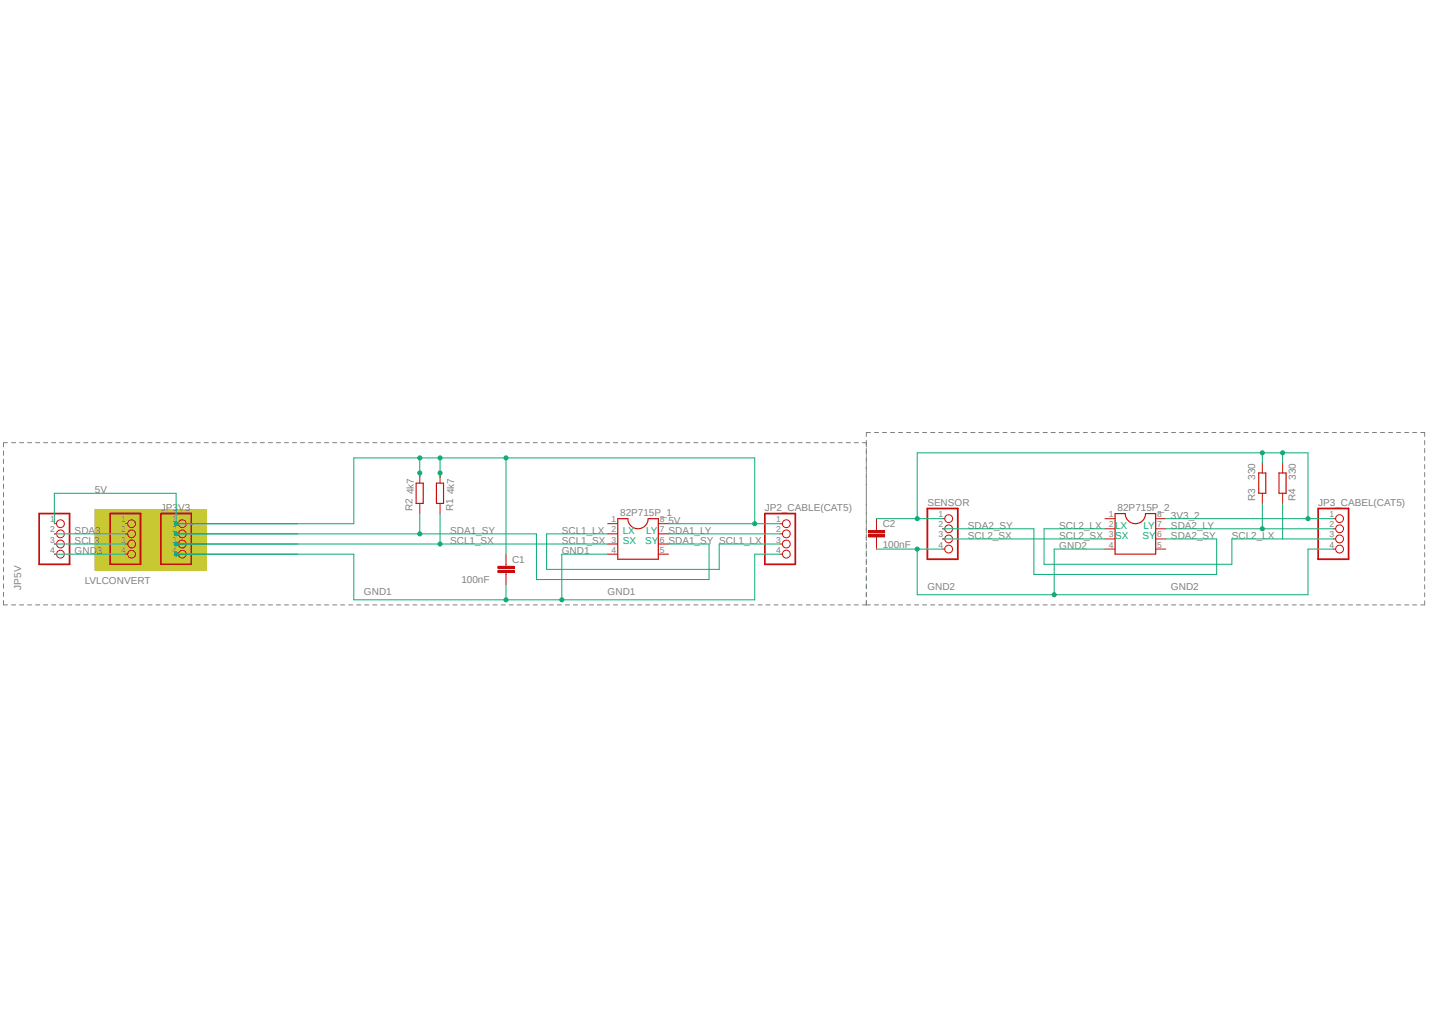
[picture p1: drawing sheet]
<svg xmlns="http://www.w3.org/2000/svg" width="420mm" height="297mm" viewBox="0 0 420 297" stroke-linecap="round" stroke-linejoin="round" font-family="sans-serif">
<path d="M1 120.4l418.1 56.3M419.1 120.4l-418.1 56.3" fill="none" stroke="#fff" stroke-width=".29"/>
<path d="M27.7 148.8h32.6v17.8h-32.6z" fill-rule="evenodd" fill="#c8c832"/>
<path d="M27.7 148.8h32.6v17.8h-32.6z" fill="none" stroke="#c8c832" stroke-width=".29"/>
<g fill="none" stroke="#808080" stroke-width=".29">
<path d="M1 131.7v1.3M1 134.1v1.3M1 136.6v1.2M1 139v1.3M2.2 129.3h-1.2v1.2M3.4 129.3h1.2M5.7 129.3h1.2M8.1 129.3h1.1M10.4 129.3h1.2M12.7 129.3h1.2M15.1 129.3h1.2M17.4 129.3h1.2"/>
<path d="M19.8 129.3h1.2M22.1 129.3h1.2M24.5 129.3h1.2M26.8 129.3h1.2M29.2 129.3h1.2M31.5 129.3h1.2M33.9 129.3h1.2M36.2 129.3h1.2M38.5 129.3h1.2M40.9 129.3h1.2M43.2 129.3h1.2M45.6 129.3h1.1"/>
<path d="M47.9 129.3h1.2M50.2 129.3h1.2M52.6 129.3h1.2M54.9 129.3h1.2M57.3 129.3h1.2M59.6 129.3h1.2M62 129.3h1.2M64.3 129.3h1.2M66.7 129.3h1.2M69 129.3h1.2M71.4 129.3h1.2M73.7 129.3h1.2"/>
<path d="M76 129.3h1.2M78.4 129.3h1.2M80.7 129.3h1.2M83.1 129.3h1.1M85.4 129.3h1.2M87.8 129.3h1.1M90.1 129.3h1.2M92.5 129.3h1.1M94.8 129.3h1.2M97.2 129.3h1.1M99.5 129.3h1.2M101.9 129.3h1.1"/>
<path d="M104.2 129.3h1.2M106.5 129.3h1.2M108.9 129.3h1.2M111.2 129.3h1.2M113.5 129.3h1.2M115.9 129.3h1.2M118.2 129.3h1.2M120.6 129.3h1.2M122.9 129.3h1.2M125.3 129.3h1.1M127.6 129.3h1.2M130 129.3h1.1"/>
<path d="M132.3 129.3h1.2M134.7 129.3h1.1M137 129.3h1.2M139.4 129.3h1.1M141.7 129.3h1.2M144 129.3h1.2M146.4 129.3h1.2M148.7 129.3h1.2M151 129.3h1.2M153.4 129.3h1.2M155.7 129.3h1.2M158.1 129.3h1.2"/>
<path d="M160.4 129.3h1.2M162.8 129.3h1.2M165.1 129.3h1.2M167.5 129.3h1.2M169.8 129.3h1.2M172.2 129.3h1.2M174.5 129.3h1.2M176.9 129.3h1.1M179.2 129.3h1.2M181.5 129.3h1.2M183.9 129.3h1.2M186.2 129.3h1.2"/>
<path d="M188.6 129.3h1.1M190.9 129.3h1.2M193.3 129.3h1.1M195.6 129.3h1.2M198 129.3h1.1M200.3 129.3h1.2M202.6 129.3h1.2M205 129.3h1.2M207.3 129.3h1.2M209.7 129.3h1.2M212 129.3h1.2M214.4 129.3h1.1"/>
<path d="M216.7 129.3h1.2M219 129.3h1.2M221.4 129.3h1.2M223.7 129.3h1.2M226.1 129.3h1.1M228.4 129.3h1.2M230.8 129.3h1.1M233.1 129.3h1.2M235.5 129.3h1.1M237.8 129.3h1.2M240.2 129.3h1.1M242.5 129.3h1.2"/>
<path d="M244.9 129.3h1.1M247.2 129.3h1.2M249.5 129.3h1.2M251.9 129.3h1.1M253 128.7v1.8M253 131v2M253 133.3v2.1M253 135.7v2.1M253 138v2.3M254.2 126.3h-1.2v1.2M255.4 126.3h1.2M257.7 126.3h1.2"/>
<path d="M260.1 126.3h1.2M262.4 126.3h1.2M264.8 126.3h1.1M267.1 126.3h1.2M269.5 126.3h1.1M271.8 126.3h1.2M274.2 126.3h1.1M276.5 126.3h1.2M278.8 126.3h1.2M281.2 126.3h1.2M283.5 126.3h1.2M285.9 126.3h1.2"/>
<path d="M288.2 126.3h1.2M290.6 126.3h1.2M292.9 126.3h1.2M295.3 126.3h1.2M297.6 126.3h1.2M300 126.3h1.2M302.3 126.3h1.2M304.7 126.3h1.2M307 126.3h1.2M309.4 126.3h1.1M311.7 126.3h1.2M314 126.3h1.2"/>
<path d="M316.4 126.3h1.2M318.7 126.3h1.2M321.1 126.3h1.2M323.4 126.3h1.2M325.8 126.3h1.1M328.1 126.3h1.2M330.5 126.3h1.1M332.8 126.3h1.2M335.2 126.3h1.1M337.5 126.3h1.2M339.9 126.3h1.1M342.2 126.3h1.2"/>
<path d="M344.6 126.3h1.1M346.9 126.3h1.2M349.2 126.3h1.2M351.6 126.3h1.2M353.9 126.3h1.2M356.3 126.3h1.2M358.6 126.3h1.2M361 126.3h1.2M363.3 126.3h1.2M365.7 126.3h1.2M368 126.3h1.2M370.4 126.3h1.1"/>
<path d="M372.7 126.3h1.2M375 126.3h1.2M377.4 126.3h1.2M379.7 126.3h1.2M382.1 126.3h1.1M384.4 126.3h1.2M386.8 126.3h1.1M389.1 126.3h1.2M391.5 126.3h1.1M393.8 126.3h1.2M396.2 126.3h1.1M398.5 126.3h1.2"/>
<path d="M400.9 126.3h1.1M403.2 126.3h1.2M405.6 126.3h1.1M407.9 126.3h1.2M410.3 126.3h1.1M412.6 126.3h1.2M415 126.3h1.1v1.2M416.1 128.7v1.1M416.1 131v1.2M416.1 133.3v1.2M416.1 135.7v1.2M416.1 138v1.2"/>
<path d="M1 141.4v1.3M1 143.8v1.3M1 146.3v1.2M1 148.7v1.2M1 151.1v1.3M1 153.5v1.3M1 156v1.2M1 158.4v1.2M253 140.3v8.2M253 148.7v2.2M253 151.1v2.1M253 153.5v2.1"/>
<path d="M253 156v1.9M253 158.4v1.9M416.1 140.3v1.2M416.1 142.7v1.2M416.1 145v1.2M416.1 147.4v1.1M416.1 149.7v1.2M416.1 152.1v1.1M416.1 154.4v1.2M416.1 156.8v1.1M416.1 159.1v1.2M1 160.8v1.3"/>
<path d="M1 163.2v1.3M1 165.7v1.2M1 168.1v1.3M1 170.5v1.3M1 173v1.2M1 175.4v1.3h1.2M3.4 176.7h1.2M5.7 176.7h1.2M8.1 176.7h1.1M10.4 176.7h1.2M12.7 176.7h1.2M15.1 176.7h1.2"/>
<path d="M17.4 176.7h1.2M19.8 176.7h1.2M22.1 176.7h1.2M24.5 176.7h1.2M26.8 176.7h1.2M29.2 176.7h1.2M31.5 176.7h1.2M33.9 176.7h1.2M36.2 176.7h1.2M38.5 176.7h1.2M40.9 176.7h1.2M43.2 176.7h1.2"/>
<path d="M45.6 176.7h1.1M47.9 176.7h1.2M50.2 176.7h1.2M52.6 176.7h1.2M54.9 176.7h1.2M57.3 176.7h1.2M59.6 176.7h1.2M62 176.7h1.2M64.3 176.7h1.2M66.7 176.7h1.2M69 176.7h1.2M71.4 176.7h1.2"/>
<path d="M73.7 176.7h1.2M76 176.7h1.2M78.4 176.7h1.2M80.7 176.7h1.2M83.1 176.7h1.1M85.4 176.7h1.2M87.8 176.7h1.1M90.1 176.7h1.2M92.5 176.7h1.1M94.8 176.7h1.2M97.2 176.7h1.1M99.5 176.7h1.2"/>
<path d="M101.9 176.7h1.1M104.2 176.7h1.2M106.5 176.7h1.2M108.9 176.7h1.2M111.2 176.7h1.2M113.5 176.7h1.2M115.9 176.7h1.2M118.2 176.7h1.2M120.6 176.7h1.2M122.9 176.7h1.2M125.3 176.7h1.1M127.6 176.7h1.2"/>
<path d="M130 176.7h1.1M132.3 176.7h1.2M134.7 176.7h1.1M137 176.7h1.2M139.4 176.7h1.1M141.7 176.7h1.2M144 176.7h1.2M146.4 176.7h1.2M148.7 176.7h1.2M151 176.7h1.2M153.4 176.7h1.2M155.7 176.7h1.2"/>
<path d="M158.1 176.7h1.2M160.4 176.7h1.2M162.8 176.7h1.2M165.1 176.7h1.2M167.5 176.7h1.2M169.8 176.7h1.2M172.2 176.7h1.2M174.5 176.7h1.2M176.9 176.7h1.1M179.2 176.7h1.2M181.5 176.7h1.2M183.9 176.7h1.2"/>
<path d="M186.2 176.7h1.2M188.6 176.7h1.1M190.9 176.7h1.2M193.3 176.7h1.1M195.6 176.7h1.2M198 176.7h1.1M200.3 176.7h1.2M202.6 176.7h1.2M205 176.7h1.2M207.3 176.7h1.2M209.7 176.7h1.2M212 176.7h1.2"/>
<path d="M214.4 176.7h1.1M216.7 176.7h1.2M219 176.7h1.2M221.4 176.7h1.2M223.7 176.7h1.2M226.1 176.7h1.1M228.4 176.7h1.2M230.8 176.7h1.1M233.1 176.7h1.2M235.5 176.7h1.1M237.8 176.7h1.2M240.2 176.7h1.1"/>
<path d="M242.5 176.7h1.2M244.9 176.7h1.1M247.2 176.7h1.2M249.5 176.7h1.2M251.9 176.7h2.3M253 160.8v1.8M253 163.2v1.7M253 165.7v1.6M253 168.1v1.5M253 170.5v1.5M253 173v1.3M253 175.4v1.3"/>
<path d="M255.4 176.7h1.2M257.7 176.7h1.2M260.1 176.7h1.2M262.4 176.7h1.2M264.8 176.7h1.1M267.1 176.7h1.2M269.5 176.7h1.1M271.8 176.7h1.2M274.2 176.7h1.1M276.5 176.7h1.2M278.8 176.7h1.2M281.2 176.7h1.2"/>
<path d="M283.5 176.7h1.2M285.9 176.7h1.2M288.2 176.7h1.2M290.6 176.7h1.2M292.9 176.7h1.2M295.3 176.7h1.2M297.6 176.7h1.2M300 176.7h1.2M302.3 176.7h1.2M304.7 176.7h1.2M307 176.7h1.2M309.4 176.7h1.1"/>
<path d="M311.7 176.7h1.2M314 176.7h1.2M316.4 176.7h1.2M318.7 176.7h1.2M321.1 176.7h1.2M323.4 176.7h1.2M325.8 176.7h1.1M328.1 176.7h1.2M330.5 176.7h1.1M332.8 176.7h1.2M335.2 176.7h1.1M337.5 176.7h1.2"/>
<path d="M339.9 176.7h1.1M342.2 176.7h1.2M344.6 176.7h1.1M346.9 176.7h1.2M349.2 176.7h1.2M351.6 176.7h1.2M353.9 176.7h1.2M356.3 176.7h1.2M358.6 176.7h1.2M361 176.7h1.2M363.3 176.7h1.2M365.7 176.7h1.2"/>
<path d="M368 176.7h1.2M370.4 176.7h1.1M372.7 176.7h1.2M375 176.7h1.2M377.4 176.7h1.2M379.7 176.7h1.2M382.1 176.7h1.1M384.4 176.7h1.2M386.8 176.7h1.1M389.1 176.7h1.2M391.5 176.7h1.1M393.8 176.7h1.2"/>
<path d="M396.2 176.7h1.1M398.5 176.7h1.2M400.9 176.7h1.1M403.2 176.7h1.2M405.6 176.7h1.1M407.9 176.7h1.2M410.3 176.7h1.1M412.6 176.7h1.2M416.1 175.5v1.2h-1.1M416.1 161.4v1.2M416.1 163.7v1.2M416.1 166.1v1.2"/>
<path d="M416.1 168.4v1.2M416.1 170.8v1.2M416.1 173.1v1.2"/>
</g>
<path d="M47 150h8.9v14.8h-8.9zM223.4 150h8.9v14.8h-8.9z" fill="none" stroke="#c90d0c" stroke-width=".51"/>
<g fill="none" stroke="#c90d0c" stroke-width=".29">
<path d="M51.4 153h.7M51.4 155.9h.7M51.4 158.9h.7M227.8 153h.7M227.8 155.9h.7M227.8 158.9h.7M51.4 161.8h.7M147.8 164.8v.6M147.8 167.2v.6M227.8 161.8h.7"/>
<circle cx="53.3" cy="158.9" r="1.14"/>
<circle cx="53.3" cy="153" r="1.14"/>
<circle cx="53.3" cy="155.9" r="1.14"/>
<circle cx="229.7" cy="158.9" r="1.14"/>
<circle cx="229.7" cy="153" r="1.14"/>
<circle cx="229.7" cy="155.9" r="1.14"/>
<circle cx="53.3" cy="161.8" r="1.14"/>
<circle cx="229.7" cy="161.8" r="1.14"/>
</g>
<path d="M145.4 166.6h4.8v.6h-4.8z" fill-rule="evenodd" fill="#c90d0c"/>
<path d="M145.4 166.6h4.8v.6h-4.8z" fill="none" stroke="#c90d0c" stroke-width=".29"/>
<path d="M145.4 165.4h4.8v.6h-4.8z" fill-rule="evenodd" fill="#c90d0c"/>
<g fill="none" stroke="#c90d0c" stroke-width=".29">
<path d="M177.5 153h2.9M177.5 155.9h2.9M177.5 158.9h2.9M192.3 153h2.9M192.3 155.9h2.9M192.3 158.9h2.9M256 154.4v.6M256 156.8v.6M275.3 151.5h.6M275.3 154.4h.6M275.3 157.4h.6M389.4 151.5h.7"/>
<path d="M389.4 154.4h.7M389.4 157.4h.7M145.4 165.4h4.8v.6h-4.8zM147.8 161.8v3M147.8 167.8v2.9M177.5 161.8h2.9M192.3 161.8h2.9M275.3 160.4h.6M389.4 160.4h.7"/>
<circle cx="277.1" cy="157.4" r="1.14"/>
<circle cx="277.1" cy="151.5" r="1.14"/>
<circle cx="277.1" cy="154.4" r="1.14"/>
<circle cx="391.2" cy="151.5" r="1.14"/>
<circle cx="391.2" cy="154.4" r="1.14"/>
<circle cx="391.2" cy="157.4" r="1.14"/>
<circle cx="277.1" cy="160.4" r="1.14"/>
<circle cx="391.2" cy="160.4" r="1.14"/>
</g>
<path d="M180.4 151.5h3a2.96 2.96 0 0 0 3 2.9 2.96 2.96 0 0 0 2.9-2.9h3v11.8h-11.9z" fill="none" stroke="#c90d0c" stroke-width=".34"/>
<path d="M270.8 148.5h8.9v14.8h-8.9zM385 148.5h8.9v14.8h-8.9z" fill="none" stroke="#c90d0c" stroke-width=".51"/>
<path d="M253.6 156.2h4.8v.6h-4.8z" fill-rule="evenodd" fill="#c90d0c"/>
<path d="M253.6 156.2h4.8v.6h-4.8z" fill="none" stroke="#c90d0c" stroke-width=".29"/>
<path d="M253.6 155h4.8v.6h-4.8z" fill-rule="evenodd" fill="#c90d0c"/>
<g fill="none" stroke="#c90d0c" stroke-width=".29">
<path d="M122.6 138.1v3M128.5 138.1v3M368.7 135.2v2.9M374.6 135.2v2.9M15.9 153h.6M15.9 155.9h.6M15.9 158.9h.6M36.6 153h.7M36.6 155.9h.7M36.6 158.9h.7M122.6 147v3M128.5 147v3"/>
<path d="M253.6 155h4.8v.6h-4.8zM256 151.5v2.9M256 157.4v3M322.7 151.5h3M322.7 154.4h3M322.7 157.4h3M337.5 151.5h3M337.5 154.4h3M337.5 157.4h3M368.7 144.1v2.9M374.6 144.1v2.9M15.9 161.8h.6"/>
<path d="M36.6 161.8h.7M322.7 160.4h3M337.5 160.4h3"/>
<circle cx="17.7" cy="158.9" r="1.14"/>
<circle cx="17.7" cy="153" r="1.14"/>
<circle cx="17.7" cy="155.9" r="1.14"/>
<circle cx="38.4" cy="158.9" r="1.14"/>
<circle cx="38.4" cy="155.9" r="1.14"/>
<circle cx="38.4" cy="153" r="1.14"/>
<circle cx="17.7" cy="161.8" r="1.14"/>
<circle cx="38.4" cy="161.8" r="1.14"/>
</g>
<path d="M367.6 138.1h2.1v6h-2.1zM373.5 138.1h2.1v6h-2.1zM121.5 141.1h2.1v5.9h-2.1zM127.5 141.1h2v5.9h-2zM325.7 150h2.9a2.96 2.96 0 0 0 3 3 2.96 2.96 0 0 0 3-3h2.9v11.8h-11.8z" fill="none" stroke="#c90d0c" stroke-width=".34"/>
<path d="M11.4 150h8.9v14.8h-8.9zM32.2 150h8.9v14.8h-8.9z" fill="none" stroke="#c90d0c" stroke-width=".51"/>
<path d="M122.6 138.1v1.5M220.4 133.7h-117.1v19.3h-51.9" fill="none" stroke="#0dab76" stroke-width=".29"/>
<circle cx="122.6" cy="133.7" r=".6" fill="#0dab76"/>
<g fill="none" stroke="#0dab76" stroke-width=".29">
<path d="M122.6 133.7v4.4M128.5 138.1v1.5"/>
<circle cx="122.6" cy="133.7" r=".6"/>
</g>
<circle cx="128.5" cy="133.7" r=".6" fill="#0dab76"/>
<g fill="none" stroke="#0dab76" stroke-width=".29">
<path d="M128.5 133.7v4.4M220.4 133.7v19.3M195.2 153h32.6"/>
<circle cx="128.5" cy="133.7" r=".6"/>
</g>
<circle cx="220.4" cy="152.9" r=".6" fill="#0dab76"/>
<circle cx="220.4" cy="152.9" r=".6" fill="none" stroke="#0dab76" stroke-width=".29"/>
<circle cx="122.6" cy="138.1" r=".6" fill="#0dab76"/>
<circle cx="122.6" cy="138.1" r=".6" fill="none" stroke="#0dab76" stroke-width=".29"/>
<circle cx="128.5" cy="138.1" r=".6" fill="#0dab76"/>
<g fill="none" stroke="#0dab76" stroke-width=".29">
<path d="M147.8 133.7v28.1"/>
<circle cx="128.5" cy="138.1" r=".6"/>
</g>
<circle cx="147.8" cy="133.7" r=".6" fill="#0dab76"/>
<g fill="none" stroke="#0dab76" stroke-width=".29">
<path d="M51.4 153h35.6"/>
<circle cx="147.8" cy="133.7" r=".6"/>
</g>
<circle cx="51.4" cy="152.9" r=".6" fill="#0dab76"/>
<g fill="none" stroke="#0dab76" stroke-width=".29">
<path d="M15.9 153v-8.9h35.5v8.9M275.3 157.4h47.4M275.3 154.4h26.7v13.4h53.3v-10.4h-14.8M51.4 161.8h51.9v13.4h117.1v-13.4h7.4M177.5 161.8h-13.4v13.4"/>
<circle cx="51.4" cy="152.9" r=".6"/>
</g>
<circle cx="164.1" cy="175.2" r=".6" fill="#0dab76"/>
<g fill="none" stroke="#0dab76" stroke-width=".29">
<path d="M147.8 170.7v4.5"/>
<circle cx="164.1" cy="175.2" r=".6"/>
</g>
<circle cx="147.8" cy="175.2" r=".6" fill="#0dab76"/>
<g fill="none" stroke="#0dab76" stroke-width=".29">
<path d="M51.4 161.8h35.6"/>
<circle cx="147.8" cy="175.2" r=".6"/>
</g>
<circle cx="51.4" cy="161.8" r=".6" fill="#0dab76"/>
<g fill="none" stroke="#0dab76" stroke-width=".29">
<path d="M340.5 154.4h48.9M368.7 147v7.4"/>
<circle cx="51.4" cy="161.8" r=".6"/>
</g>
<circle cx="368.7" cy="154.4" r=".6" fill="#0dab76"/>
<g fill="none" stroke="#0dab76" stroke-width=".29">
<path d="M322.7 154.4h-17.8v10.4h54.9v-7.4h29.6M374.6 147v10.4M256 160.4h19.3M267.9 160.4v13.3"/>
<circle cx="368.7" cy="154.4" r=".6"/>
</g>
<circle cx="267.9" cy="160.4" r=".6" fill="#0dab76"/>
<g fill="none" stroke="#0dab76" stroke-width=".29">
<path d="M322.7 160.4h-14.8v13.3M389.4 160.4h-7.4v13.3h-114.1"/>
<circle cx="267.9" cy="160.4" r=".6"/>
</g>
<circle cx="307.9" cy="173.7" r=".6" fill="#0dab76"/>
<g fill="none" stroke="#0dab76" stroke-width=".29">
<path d="M267.9 132.2v19.3M256 151.5h19.3"/>
<circle cx="307.9" cy="173.7" r=".6"/>
</g>
<circle cx="267.9" cy="151.5" r=".6" fill="#0dab76"/>
<g fill="none" stroke="#0dab76" stroke-width=".29">
<path d="M267.9 132.2h114.1v19.3M340.5 151.5h48.9"/>
<circle cx="267.9" cy="151.5" r=".6"/>
</g>
<circle cx="382" cy="151.5" r=".6" fill="#0dab76"/>
<g fill="none" stroke="#0dab76" stroke-width=".29">
<path d="M374.6 132.2v3"/>
<circle cx="382" cy="151.5" r=".6"/>
</g>
<circle cx="374.6" cy="132.2" r=".6" fill="#0dab76"/>
<g fill="none" stroke="#0dab76" stroke-width=".29">
<path d="M368.7 132.2v3"/>
<circle cx="374.6" cy="132.2" r=".6"/>
</g>
<circle cx="368.7" cy="132.2" r=".6" fill="#0dab76"/>
<g fill="none" stroke="#0dab76" stroke-width=".29">
<path d="M51.4 158.9h77.1M177.5 155.9h-17.9v10.4h50.5v-7.4h17.7"/>
<circle cx="368.7" cy="132.2" r=".6"/>
</g>
<circle cx="128.5" cy="158.9" r=".6" fill="#0dab76"/>
<g fill="none" stroke="#0dab76" stroke-width=".29">
<path d="M51.4 158.9h35.6M128.5 150v8.9h49"/>
<circle cx="128.5" cy="158.9" r=".6"/>
</g>
<circle cx="51.4" cy="158.9" r=".6" fill="#0dab76"/>
<g fill="none" stroke="#0dab76" stroke-width=".29">
<path d="M122.6 150v5.9h-71.2M195.2 155.9h32.6"/>
<circle cx="51.4" cy="158.9" r=".6"/>
</g>
<circle cx="122.6" cy="155.9" r=".6" fill="#0dab76"/>
<g fill="none" stroke="#0dab76" stroke-width=".29">
<path d="M51.4 155.9h35.6M122.6 155.9h34.1v13.3h50.4v-10.3h-11.9"/>
<circle cx="122.6" cy="155.9" r=".6"/>
</g>
<circle cx="51.4" cy="155.9" r=".6" fill="#0dab76"/>
<g fill="none" stroke="#0dab76" stroke-width=".29">
<path d="M15.9 155.9h20.7M15.9 158.9h20.7M15.9 161.8h20.7"/>
<circle cx="51.4" cy="155.9" r=".6"/>
</g>
<g font-size="2.9" fill="#808080">
<text x="366.6" y="140" transform="rotate(-90 366.6 140)">330</text>
<text x="378.5" y="140" transform="rotate(-90 378.5 140)">330</text>
<text x="27.7" y="144.1">5V</text>
<text x="47" y="149.3">JP3V3</text>
<text x="120.5" y="149.3" transform="rotate(-90 120.5 149.3)">R2</text>
<text x="120.8" y="144.3" transform="rotate(-90 120.8 144.3)">4k7</text>
<text x="132.3" y="149.3" transform="rotate(-90 132.3 149.3)">R1</text>
<text x="132.7" y="144.3" transform="rotate(-90 132.7 144.3)">4k7</text>
<text x="223.4" y="149.3">JP2_CABLE(CAT5)</text>
<text x="270.8" y="147.8">SENSOR</text>
<text x="326.4" y="149.3">82P715P_2</text>
<text x="366.6" y="146.3" transform="rotate(-90 366.6 146.3)">R3</text>
<text x="378.4" y="146.3" transform="rotate(-90 378.4 146.3)">R4</text>
<text x="385" y="147.8">JP3_CABEL(CAT5)</text>
<text x="21.8" y="155.9">SDA3</text>
<text x="131.5" y="155.9">SDA1_SY</text>
<text x="164.1" y="155.9">SCL1_LX</text>
<text x="181.1" y="150.7">82P715P_1</text>
<text x="195.2" y="152.9">5V</text>
<text x="195.2" y="155.9">SDA1_LY</text>
<text x="257.8" y="154">C2</text>
<text x="282.7" y="154.4">SDA2_SY</text>
<text x="309.4" y="154.4">SCL2_LX</text>
<text x="342" y="154.4">SDA2_LY</text>
<text x="342" y="151.5">3V3_2</text>
<text x="21.8" y="158.9">SCL3</text>
<text x="21.8" y="161.8">GND3</text>
<text x="131.5" y="158.9">SCL1_SX</text>
<text x="164.1" y="161.8">GND1</text>
<text x="164.1" y="158.9">SCL1_SX</text>
<text x="195.2" y="158.9">SDA1_SY SCL1_LX</text>
<text x="257.8" y="159.9">100nF</text>
<text x="282.7" y="157.4">SCL2_SX</text>
<text x="309.4" y="157.4">SCL2_SX</text>
<text x="309.4" y="160.4">GND2</text>
<text x="342" y="157.4">SDA2_SY</text>
<text x="359.8" y="157.4">SCL2_LX</text>
<text x="149.6" y="164.3">C1</text>
<text x="6.2" y="172.2" transform="rotate(-90 6.2 172.2)">JP5V</text>
<text x="24.8" y="170.6">LVLCONVERT</text>
<text x="106.3" y="173.7">GND1</text>
<text x="134.7" y="170.3">100nF</text>
<text x="177.5" y="173.7">GND1</text>
<text x="270.8" y="172.2">GND2</text>
<text x="342" y="172.2">GND2</text>
</g>
<g font-size="2.9" fill="#0dab76">
<text x="181.9" y="155.9">LX</text>
<text x="188.7" y="155.9">LY</text>
<text x="325.7" y="154.4">LX</text>
<text x="334" y="154.4">LY</text>
<text x="181.9" y="158.9">SX</text>
<text x="188.4" y="158.7">SY</text>
<text x="325.7" y="157.4">SX</text>
<text x="333.7" y="157.3">SY</text>
</g>
<g font-size="2.5" fill="#808080">
<text x="14.7" y="152.5">1</text>
<text x="14.7" y="155.5">2</text>
<text x="35.4" y="152.5">1</text>
<text x="35.4" y="155.5">2</text>
<text x="50.3" y="152.5">1</text>
<text x="50.3" y="155.5">2</text>
<text x="178.6" y="152.5">1</text>
<text x="178.6" y="155.5">2</text>
<text x="192.7" y="155.5">7</text>
<text x="192.7" y="152.5">8</text>
<text x="226.7" y="152.5">1</text>
<text x="226.7" y="155.5">2</text>
<text x="274.1" y="151">1</text>
<text x="274.1" y="154">2</text>
<text x="323.9" y="151">1</text>
<text x="323.9" y="154">2</text>
<text x="338" y="154">7</text>
<text x="338" y="151">8</text>
<text x="388.3" y="151">1</text>
<text x="388.3" y="154">2</text>
<text x="14.7" y="158.5">3</text>
<text x="14.7" y="161.4">4</text>
<text x="35.4" y="158.5">3</text>
<text x="35.4" y="161.4">4</text>
<text x="50.3" y="158.5">3</text>
<text x="50.3" y="161.4">4</text>
<text x="178.6" y="158.5">3</text>
<text x="178.6" y="161.4">4</text>
<text x="192.7" y="161.4">5</text>
<text x="192.7" y="158.5">6</text>
<text x="226.7" y="158.5">3</text>
<text x="226.7" y="161.4">4</text>
<text x="274.1" y="157">3</text>
<text x="274.1" y="159.9">4</text>
<text x="323.9" y="157">3</text>
<text x="323.9" y="159.9">4</text>
<text x="338" y="157">6</text>
<text x="338" y="159.9">5</text>
<text x="388.3" y="157">3</text>
<text x="388.3" y="159.9">4</text>
</g>
</svg>
